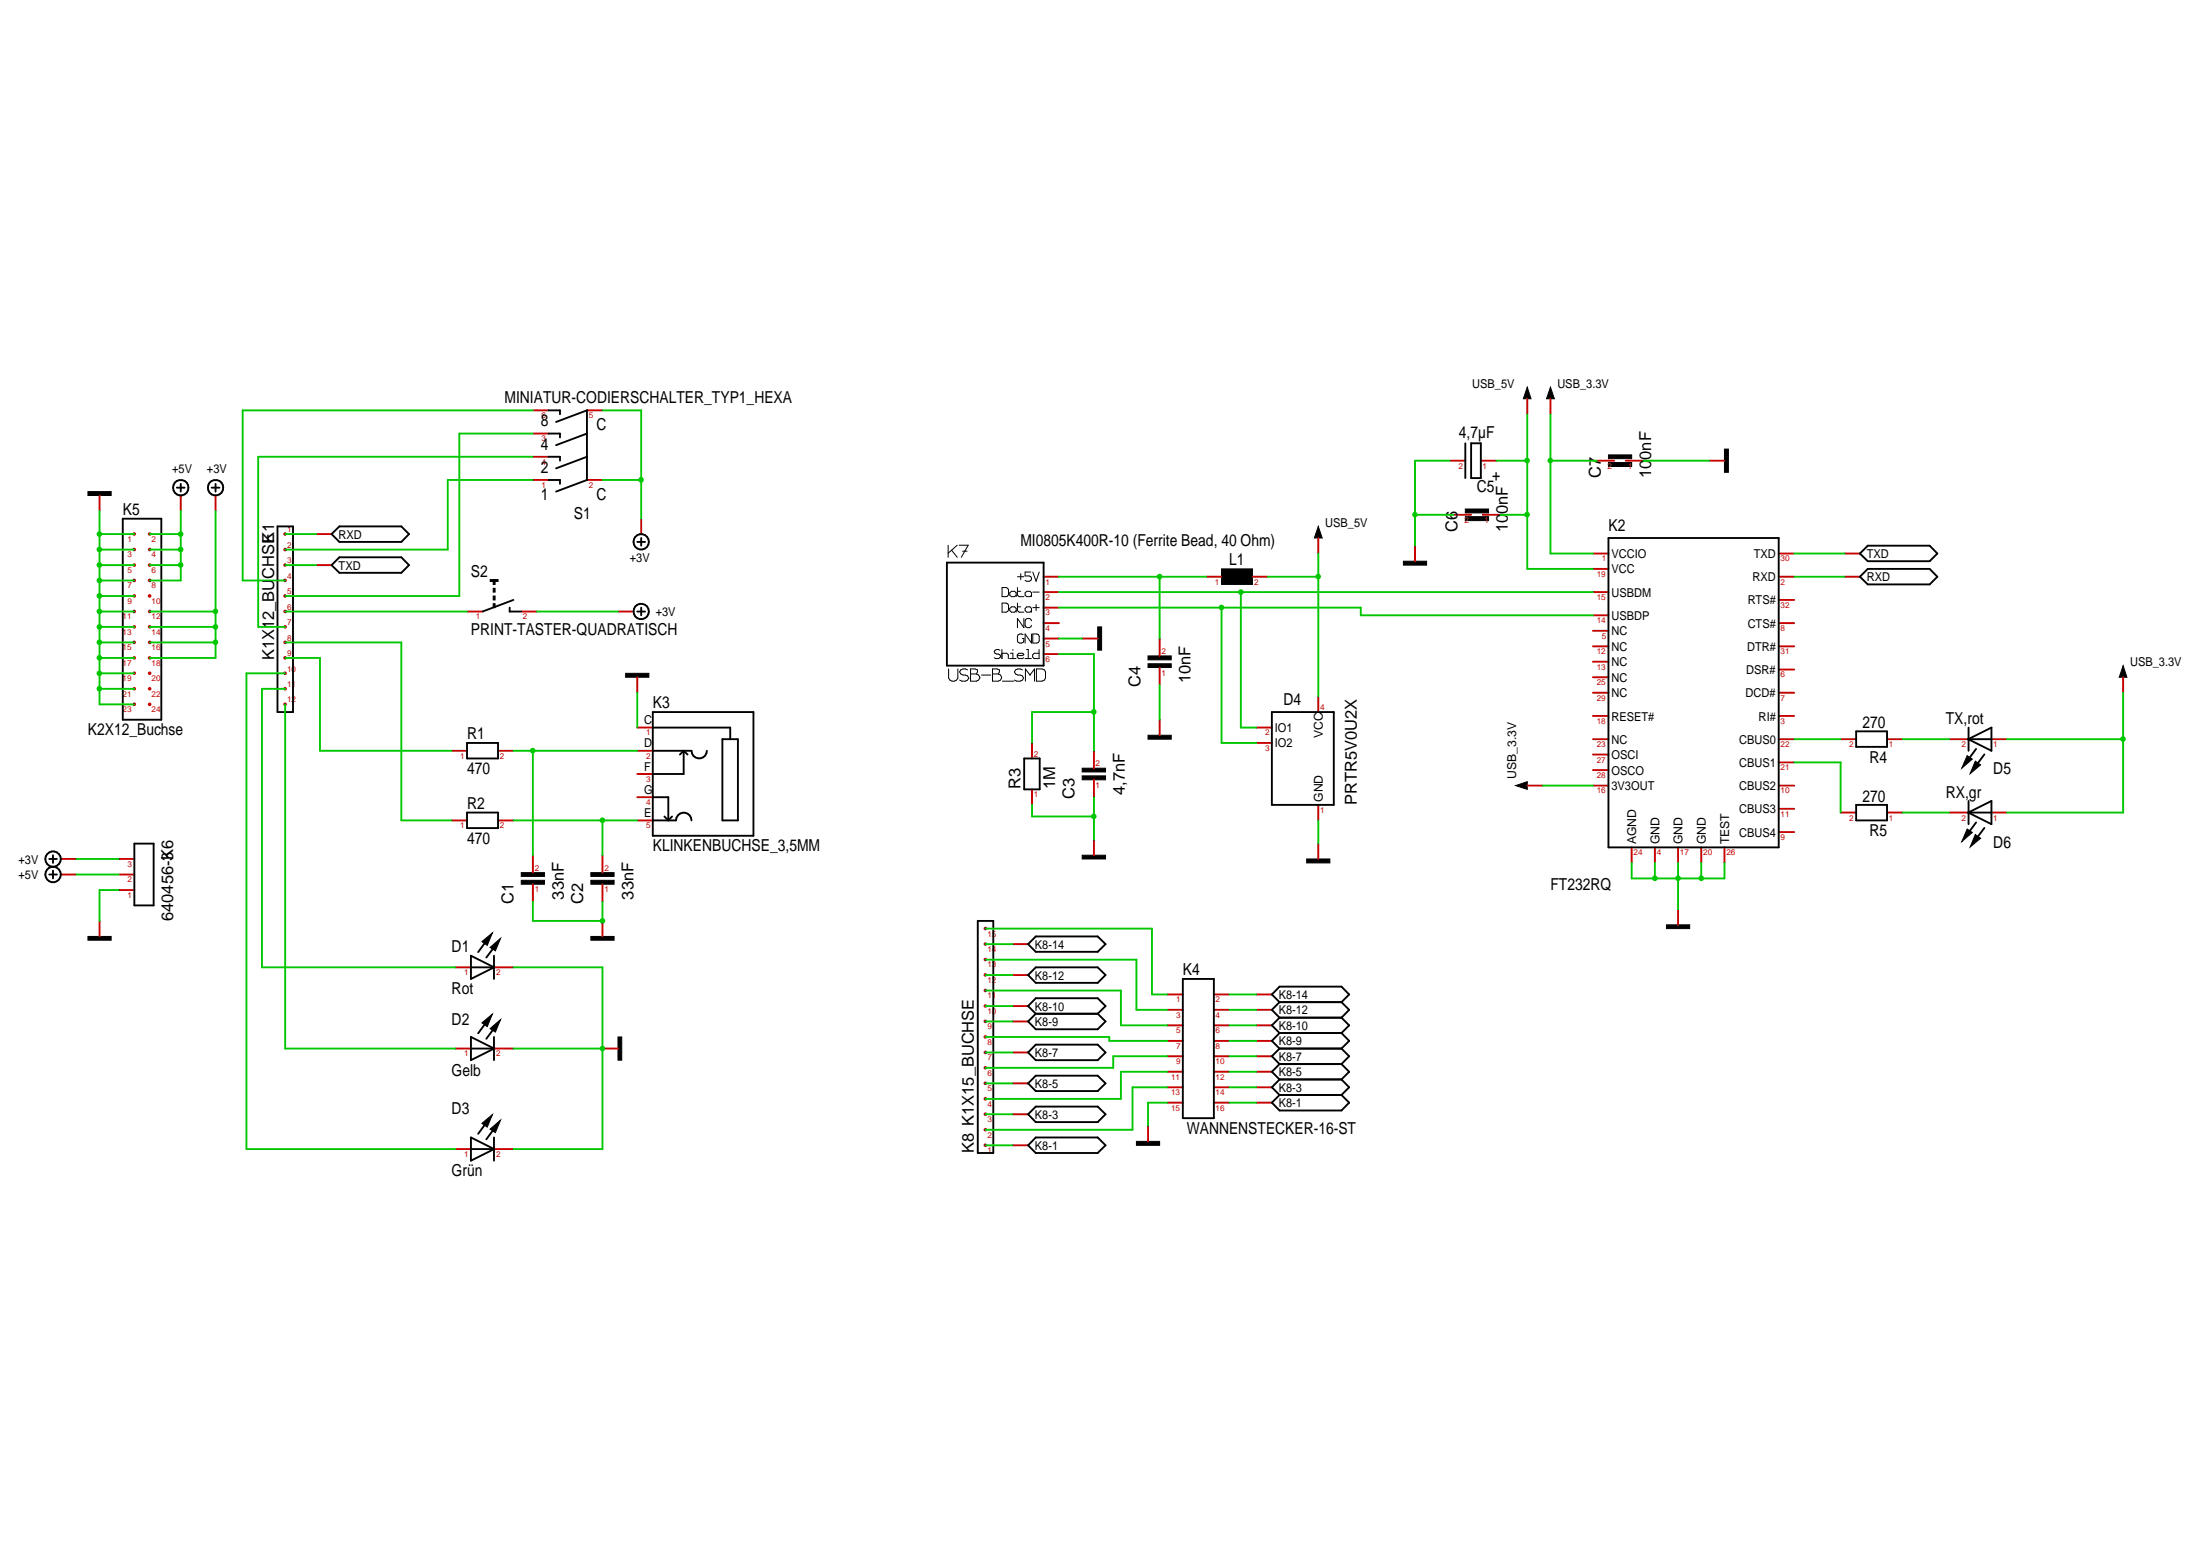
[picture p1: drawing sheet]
<svg xmlns="http://www.w3.org/2000/svg" width="297mm" height="210mm" viewBox="0 0 297 210" stroke-linecap="round" stroke-linejoin="round" font-family="sans-serif">
<g fill="none" stroke="#c70000" stroke-width=".25">
<path d="M8.2 118h2.1M8.2 116h2.1M13.4 124.3v2.1M136.7 127.4h2.1M136.7 131.6h2.1M136.7 135.8h2.1M136.7 137.9h2.1M169.6 134.2h2.1M169.6 136.3h2.1M169.6 138.4h2.1M136.7 142.1h2.1M136.7 146.2h2.1"/>
<path d="M136.7 150.4h2.1M136.7 154.6h2.1M155 152v2.1M169.6 140.5h2.1M169.6 142.6h2.1M169.6 144.7h2.1M169.6 146.8h2.1M169.6 148.8h2.1"/>
</g>
<g fill="none" stroke="#000" stroke-width=".25">
<path d="M6.6 118h1.1M6.6 116h1.1M7 117a1.05 1.05 0 0 0-.7 1.6 1.05 1.05 0 0 0 1.7 0 1.05 1.05 0 0 0-.7-1.6M7 117h.3M7 117a1.04 1.04 0 0 1-.7-1.6 1.04 1.04 0 0 1 1.7 0 1.04 1.04 0 0 1-.7 1.6M7.2 115.4v1.1M7.2 117.5v1.1M138.8 127.4l1-1h8.4l1.1 1-1.1 1.1h-8.4zM138.8 131.6l1-1h8.4l1.1 1-1.1 1.1h-8.4zM139.8 136.8l-1-1 1-1.1h8.4l1.1 1.1-1.1 1M139.8 136.8h8.4M139.8 136.8l-1 1.1 1 1h8.4l1.1-1-1.1-1.1"/>
<path d="M172.8 135.3l-1.1-1.1 1.1-1h8.3l1.1 1-1.1 1.1M172.8 135.3h8.3M172.8 135.3l-1.1 1 1.1 1.1M172.8 137.4h8.3M172.8 137.4l-1.1 1 1.1 1M172.8 139.4h8.3M172.8 139.4l-1.1 1.1 1.1 1M181.1 135.3l1.1 1-1.1 1.1M181.1 137.4l1.1 1-1.1 1M181.1 139.4l1.1 1.1-1.1 1M138.8 146.2l1-1h8.4l1.1 1-1.1 1.1h-8.4zM138.8 150.4l1-1h8.4l1.1 1-1.1 1.1h-8.4z"/>
<path d="M139.8 141h8.4l1.1 1.1-1.1 1h-8.4l-1-1zM139.8 153.5h8.4l1.1 1.1-1.1 1h-8.4l-1-1zM172.8 143.6l-1.1 1.1 1.1 1M172.8 147.8l-1.1 1 1.1 1.1h8.3l1.1-1.1-1.1-1M172.8 141.5h8.3M172.8 141.5l-1.1 1.1 1.1 1M172.8 143.6h8.3M172.8 145.7h8.3M172.8 145.7l-1.1 1.1 1.1 1M172.8 147.8h8.3M181.1 143.6l1.1 1.1-1.1 1M181.1 141.5l1.1 1.1-1.1 1"/>
<path d="M181.1 145.7l1.1 1.1-1.1 1"/>
</g>
<path d="M11.9 126.4h3.1v.5h-3.1zM153.4 154.1h3.2v.5h-3.2z" fill="#000" stroke="#000" stroke-width=".14"/>
<g fill="#c70000">
<circle cx="133" cy="125.3" r=".24"/>
<circle cx="133" cy="127.4" r=".24"/>
<circle cx="133" cy="129.5" r=".24"/>
<circle cx="133" cy="131.6" r=".24"/>
<circle cx="133" cy="133.7" r=".24"/>
<circle cx="133" cy="135.8" r=".24"/>
<circle cx="133" cy="137.9" r=".24"/>
<circle cx="133" cy="140" r=".24"/>
<circle cx="133" cy="142.1" r=".24"/>
<circle cx="133" cy="144.1" r=".24"/>
<circle cx="133" cy="146.2" r=".24"/>
<circle cx="133" cy="148.3" r=".24"/>
<circle cx="133" cy="150.4" r=".24"/>
<circle cx="133" cy="152.5" r=".24"/>
<circle cx="133" cy="154.6" r=".24"/>
</g>
<g fill="none" stroke="#000" stroke-width=".25">
<path d="M197.8 59.8v4.7M198.6 59.8h1.3v4.7h-1.3zM23.9 65.8h1M24.4 65.3v1.1M44.8 72.1l1-1h8.4l1 1-1 1.1h-8.4zM45.8 75.2h8.4l1 1.1-1 1h-8.4l-1-1zM127.8 75.9h13.1v14h-13.1zM217.2 72.6h23v41.8h-23zM251.1 74.7l1.1-1h8.3l1.1 1-1.1 1.1h-8.3zM251.1 77.9l1.1-1.1h8.3l1.1 1.1-1.1 1h-8.3zM171.7 96.1h8.4v12.5h-8.4zM250.6 98.7h4.2v2.1h-4.2z"/>
<path d="M265.7 99.8l3.2-1.6v3.1zM265.7 99.8h3.2M265.8 98.2v3.1M18.1 113.9h2.6v8.3h-2.6zM63.1 109.7h4.1v2.1h-4.1zM63.1 100.3h4.1v2.1h-4.1zM138.3 102.4h2.1v4.2h-2.1zM250.6 108.6h4.2v2.1h-4.2zM265.7 109.7l3.2-1.6v3.2zM265.7 109.7h3.2M265.8 108.1v3.2M266.8 111l-1.3 1.7"/>
<path d="M266.8 101.1l-1.3 1.7M267.9 111.8l-1.3 1.7M267.9 101.8l-1.3 1.8M63.6 129l3.1 1.6-3.1 1.5zM63.6 130.6h3.1M65.8 126.8l-1.2 1.7M66.7 129v3.1M67 127.5l-1.3 1.8M132 124.3h2.1v31.3h-2.1zM159.7 132.1h4.2v18.8h-4.2zM63.6 153.5l3.1 1.6-3.1 1.6zM63.6 155.1h3.1"/>
<path d="M65.8 151.3l-1.2 1.8M66.7 153.5v3.2M67 152.1l-1.3 1.7"/>
<circle cx="24.4" cy="65.8" r="1.05"/>
</g>
<g fill="none" stroke="#c70000" stroke-width=".25">
<path d="M206.2 53.8v2.1M209.3 53.8v2.1M24.4 66.9v2.1M42.7 72.1h2.1M42.7 76.3h2.1M140.9 77.9h2.1M140.9 79.9h2.1M162.8 77.9h2.1M169.1 77.9h2.1M178 72.6v2.1M191.1 73.7v2.1M195.7 62.2h2.1"/>
<path d="M196.3 69.5h2.3M199.9 62.2h2.1M200.2 69.5h2.3M215.1 74.7h2.1M215.1 79.9h2.1M215.1 76.8h2.1M215.6 62.2h2.4M219.5 62.2h2.4M230.8 62.2h2M240.2 77.9h2.1M240.2 74.7h2.1M249 77.9h2.1"/>
<path d="M249 74.7h2.1M86 91.4v2.1M140.9 84.1h2.1M140.9 86.2h2.1M140.9 88.3h2.1M140.9 82h2.1M146.1 86.2h2.1M156.6 86.2v2.3M156.6 90.1v2.4M156.6 97.2v2.1M169.6 98.2h2.1M178 94v2.1"/>
<path d="M215.1 99.8h2.1M215.1 83.1h2.1M215.1 96.6h2.1M215.1 93.5h2.1M215.1 87.2h2.1M215.1 91.4h2.1M215.1 89.3h2.1M215.1 85.2h2.1M240.2 99.8h2.1M240.2 96.6h2.1M240.2 84.1h2.1M240.2 93.5h2.1"/>
<path d="M240.2 90.4h2.1M240.2 81h2.1M240.2 87.2h2.1M248.5 99.8h2.1M254.8 99.8h2.1M263.1 99.8h2.6M268.9 99.8h2.1M286.7 91.4v2.1M16 116h2.1M16 118h2.1M61 110.7h2.1M61 101.3h2.1"/>
<path d="M67.2 110.7h2.1M67.2 101.3h2.1M71.9 115.4v2.4M71.9 119.4v2.3M81.3 115.4v2.4M81.3 119.4v2.3M139.3 100.3v2.1M139.3 106.6v2M147.7 101.3v2.4M147.7 105.3v2.3M147.7 113.3v2.1M169.6 100.3h2.1"/>
<path d="M178 108.6v2.1M178 113.9v2.1M206.2 106h2.1M215.1 106h2.1M215.1 101.9h2.1M215.1 103.9h2.1M220.3 114.4v2.1M223.4 114.4v2.1M226.6 114.4v2.1M229.7 114.4v2.1M232.8 114.4v2.1M240.2 106h2.1"/>
<path d="M240.2 102.9h2.1M240.2 109.2h2.1M240.2 112.3h2.1M248.5 109.7h2.1M254.8 109.7h2.1M263.1 109.7h2.6M268.9 109.7h2.1M16 120.1h2.1M61.5 130.6h2.1M66.7 130.6h2.6M81.3 124.3v2.1M157.6 134.2h2.1"/>
<path d="M157.6 136.3h2.1M157.6 138.4h2.1M163.9 134.2h2.1M163.9 136.3h2.1M163.9 138.4h2.1M226.6 122.7v2.1M61.5 155.1h2.1M66.7 155.1h2.6M157.6 140.5h2.1M157.6 142.6h2.1M157.6 144.7h2.1M157.6 146.8h2.1"/>
<path d="M157.6 148.8h2.1M163.9 140.5h2.1M163.9 142.6h2.1M163.9 144.7h2.1M163.9 146.8h2.1M163.9 148.8h2.1"/>
</g>
<g fill="#000" stroke="#000" stroke-width=".14">
<path d="M206.2 52.3l.5 1.5h-1zM209.3 52.3l.6 1.5h-1.1zM164.9 76.8h4.2v2.1h-4.2zM178 71.1l.5 1.5h-1zM189.5 75.8h3.1v.5h-3.1zM197.8 68.7h3.2v.5h-3.2zM197.8 69.7h3.2v.6h-3.2zM217.2 61.4h3.1v.5h-3.1zM217.2 62.4h3.1v.6h-3.1zM232.8 60.6h.6v3.2h-.6zM84.5 90.9h3.1v.5h-3.1zM148.2 84.6h.5v3.2h-.5z"/>
<path d="M155 99.3h3.1v.5h-3.1zM155 88.5h3.1v.6h-3.1zM155 89.6h3.1v.5h-3.1zM286.7 89.9l.5 1.5h-1.1zM70.4 117.8h3.1v.5h-3.1zM70.4 118.8h3.1v.6h-3.1zM79.8 117.8h3.1v.5h-3.1zM79.8 118.8h3.1v.6h-3.1zM146.1 115.4h3.2v.6h-3.2zM146.1 103.7h3.2v.5h-3.2zM146.1 104.7h3.2v.6h-3.2zM176.4 116h3.2v.5h-3.2z"/>
<path d="M204.6 106l1.6-.5v1.1zM265.6 111.9l.7 .5-1.4 1.2zM265.6 102l.7 .5-1.4 1.2zM266.7 112.6l.7 .6-1.4 1.1zM266.7 102.7l.7 .6-1.4 1.1zM65.1 127.1l1.4-1.2-.7 1.7zM66.2 127.9l1.4-1.2-.7 1.7zM79.8 126.4h3.1v.5h-3.1zM225 124.8h3.1v.5h-3.1zM65.1 151.6l1.4-1.1-.7 1.6zM66.2 152.4l1.4-1.2-.7 1.7z"/>
</g>
<g fill="none" stroke="#000" stroke-width=".14">
<path d="M128 73.6v1.6M128.5 74.3l.7 .9M129.2 73.6l-1.2 1.1M129.5 73.6h1.2l-.9 1.6M130 74.4h.6M135.3 79.3h.5l.3 .1 .1 .2v.6l-.1 .3h-.8zM137.4 79.3v1l.2 .2h.6M137.4 77.9h.8M137.4 79.8h.4M137.8 77.4v.9M139.2 77.2h-.8v.5h.6l.2 .2 .1 .1-.1 .4-.2 .1-.6-.1M139.4 77.2l.5 1.3 .4-1.3"/>
<path d="M139.4 79.9h.9M128.1 90.3v1.2a.66 .66 0 0 0 .6 .5 .66 .66 0 0 0 .6-.5v-1.2M130.6 90.4a.7 .7 0 0 0-1 .3l.1 .3 .9 .2 .2 .3a.8 .8 0 0 1-1.2 .3M131 90.3h.7l.3 .1v.3l-.2 .3 .3 .1 .2 .3-.2 .4-.3 .1h-.8zM131 91h.8M132.5 91.1h1.3M134 90.3h.6l.3 .1v.3l-.1 .3 .3 .1 .1 .3-.1 .4-.3 .1h-.8zM134 91h.8M135 87.8a.48 .48 0 0 0-.8 .2l.1 .2 .7 .2 .1 .2-.1 .2-.2 .1-.6-.1M135.3 87.7v1.2M135.3 88.2h.6l.2 .2v.5M135.3 81.4h.5l.3 .1 .1 .2v.6l-.1 .2-.3 .1h-.5z"/>
<path d="M135.3 91.9h1.6M136.3 88.9h.9M136.4 88.2h.4v.7M136.8 87.7v.1M137.2 82.4l-.2 .2h-.4l-.3-.2v-.3l.3-.2h.4l.2 .2v.5M137.2 80.3l-.2 .2h-.4l-.3-.2v-.3l.3-.2h.4l.2 .2v.5M137.4 88.5h.6l.2-.1v-.1l-.2-.1h-.4l-.2 .2v.3l.2 .2h.4l.2-.1M137.4 81.4v1l.2 .2h.6M137.4 81.9h.4M138 90.4a.7 .7 0 0 0-1 .3l.1 .3 .9 .2 .2 .3-.2 .3-.2 .1h-.5l-.3-.1M138.1 85.7a.47 .47 0 0 0-.7 .2v.6a.46 .46 0 0 0 .4 .3 .46 .46 0 0 0 .4-.3v-.3h-.2M138.2 83.5v1.2l-.8-1.2v1.2"/>
<path d="M138.4 88.9h.9M138.6 87.7h.2v1.2M139.1 91.1l-.6-.8v1.6M139.1 91v.1M139.1 91.1l.6-.8v1.6M139.3 83.8a.45 .45 0 0 0-.5-.3 .45 .45 0 0 0-.4 .3v.6a.45 .45 0 0 0 .4 .3 .45 .45 0 0 0 .5-.3M139.3 80.3l-.2 .2h-.5l-.2-.2v-.3l.2-.2h.5l.2 .2v.5M139.3 82.4l-.2 .2h-.5l-.2-.2v-.3l.2-.2h.5l.2 .2v.5M139.3 85.6v1.2l-.9-1.2v1.2M139.4 85.6h.6l.2 .1 .1 .2v.6l-.1 .2-.8 .1zM139.4 82h.9M139.9 81.6v.8"/>
<path d="M139.9 90.3h.8l.3 .1 .2 .3v.8l-.2 .3-.3 .1h-.8zM140.3 87.7v1.2h-.7l-.2-.2v-.3l.2-.2h.7"/>
</g>
<g fill="#c70000">
<circle cx="38.5" cy="95.1" r=".24"/>
<circle cx="38.5" cy="93" r=".24"/>
<circle cx="38.5" cy="90.9" r=".24"/>
<circle cx="38.5" cy="88.8" r=".24"/>
<circle cx="38.5" cy="86.7" r=".24"/>
<circle cx="38.5" cy="84.6" r=".24"/>
<circle cx="38.5" cy="82.5" r=".24"/>
<circle cx="38.5" cy="80.4" r=".24"/>
<circle cx="38.5" cy="78.3" r=".24"/>
<circle cx="38.5" cy="76.3" r=".24"/>
<circle cx="38.5" cy="74.2" r=".24"/>
<circle cx="38.5" cy="72.1" r=".24"/>
</g>
<path d="M37.5 71.1h2.1v25h-2.1z" fill="none" stroke="#000" stroke-width=".25"/>
<g fill="#c70000">
<circle cx="20.2" cy="95.1" r=".24"/>
<circle cx="18.1" cy="95.1" r=".24"/>
<circle cx="20.2" cy="93" r=".24"/>
<circle cx="18.1" cy="93" r=".24"/>
<circle cx="20.2" cy="90.9" r=".24"/>
<circle cx="18.1" cy="90.9" r=".24"/>
<circle cx="20.2" cy="88.8" r=".24"/>
<circle cx="18.1" cy="88.8" r=".24"/>
<circle cx="20.2" cy="86.7" r=".24"/>
<circle cx="18.1" cy="86.7" r=".24"/>
<circle cx="20.2" cy="84.6" r=".24"/>
<circle cx="18.1" cy="84.6" r=".24"/>
<circle cx="20.2" cy="82.5" r=".24"/>
<circle cx="18.1" cy="82.5" r=".24"/>
<circle cx="18.1" cy="72.1" r=".24"/>
<circle cx="20.2" cy="80.4" r=".24"/>
<circle cx="18.1" cy="80.4" r=".24"/>
<circle cx="20.2" cy="78.3" r=".24"/>
<circle cx="18.1" cy="78.3" r=".24"/>
<circle cx="20.2" cy="76.3" r=".24"/>
<circle cx="18.1" cy="76.3" r=".24"/>
<circle cx="20.2" cy="74.2" r=".24"/>
<circle cx="18.1" cy="74.2" r=".24"/>
<circle cx="20.2" cy="72.1" r=".24"/>
</g>
<g fill="none" stroke="#000" stroke-width=".25">
<path d="M74 55.4h1.6v.5M74 58.5h1.6v.6M75.1 57l4.1-1.6v9.4l-4.1 1.6M79.2 58.5l-4.1 1.6M16.6 70h5.2v27.2h-5.2zM28.6 65.8h1M29.1 65.3v1.1M74 64.8h1.6v.5M74 61.7h1.6v.5M79.2 61.7l-4.1 1.5M86 73.2h1.1M86.6 72.6v1.1"/>
<path d="M68.8 82v.6h1.6M69.3 81l-4.1 1.6M86 82.6h1.1M86.6 82v1.1M88.1 96.1h13.6v16.7h-13.6zM88.1 98.2h10.5v1.6M97.5 99.8h2.1v10.9h-2.1zM88.1 107.6h2.1v3.1M88.1 110.7h3.2a1.05 1.05 0 0 1 1-1 1.05 1.05 0 0 1 1.1 1M88.1 101.3h5.3a1.04 1.04 0 0 0 1 1.1 1.04 1.04 0 0 0 1-1.1M89.7 110.2l.5 .5M90.7 110.2l-.5 .5"/>
<path d="M92.3 101.3l-.5 .6M92.3 101.3l.5 .6M92.3 101.3v3.2h-4.2M63.6 140l3.1 1.5-3.1 1.6zM65.8 137.8l-1.2 1.7M66.7 140v3.1M67 138.5l-1.3 1.7M63.6 141.5h3.1"/>
<circle cx="29.1" cy="65.8" r="1.05"/>
<circle cx="86.6" cy="73.1" r="1.04"/>
<circle cx="86.6" cy="82.5" r="1.04"/>
</g>
<g fill="none" stroke="#c70000" stroke-width=".25">
<path d="M71.9 55.4h2.1M71.9 58.5h2.1M79.2 55.4h2.1M13.4 66.9v2.1M29.1 66.9v2.1M71.9 64.8h2.1M71.9 61.7h2.1M79.2 64.8h2.1M86.6 70v2.1M63.1 82.6h2.1M70.4 82.6h2.1M83.4 82.6h2.1"/>
<path d="M86 98.2h2.1M86 110.7h2.1M86 107.6h2.1M86 104.5h2.1M86 101.3h2.1M61.5 141.5h2.1M66.7 141.5h2.6M81.3 141.5h2.1"/>
</g>
<path d="M11.9 66.4h3.1v.5h-3.1zM66.2 78.2h1v.3h-1zM66.6 78.4h.2v.5h-.2zM66.6 79.4h.2v.5h-.2zM66.6 80.5h.2v.5h-.2zM66.6 81.5h.2v.5h-.2zM65.1 138.1l1.4-1.2-.7 1.7zM66.2 138.9l1.4-1.3-.7 1.7zM83.4 140h.5v3.1h-.5z" fill="#000" stroke="#000" stroke-width=".14"/>
<g fill="none" stroke="#00c700" stroke-width=".25">
<path d="M10.3 118h5.7M133.1 129.5h20.3v6.8h4.2M133.1 127.4h3.6M133.1 125.3h22.4v8.9h2.1M133.1 131.6h3.6M133.1 133.7h18.2v4.7h6.3M133.1 135.8h3.6M133.1 140h16.7v.5h7.8M133.1 137.9h3.6M166 136.3h3.6M166 134.2h3.6M166 138.4h3.6"/>
<path d="M133.1 142.1h3.6M133.1 146.2h3.6M133.1 150.4h3.6M133.1 154.6h3.6M157.6 144.7h-6.3v3.6h-18.2M157.6 142.6h-7.3v1.5h-17.2M157.6 146.8h-4.7v5.7h-19.8M166 140.5h3.6M166 142.6h3.6M166 144.7h3.6M166 146.8h3.6M166 148.8h3.6"/>
</g>
<circle cx="24.4" cy="76.3" r=".38" fill="#00c700"/>
<path d="M24.4 76.3v2.1h-4.2" fill="none" stroke="#00c700" stroke-width=".25"/>
<circle cx="24.4" cy="74.2" r=".38" fill="#00c700"/>
<path d="M24.4 74.2v2.1h-4.2" fill="none" stroke="#00c700" stroke-width=".25"/>
<circle cx="24.4" cy="72.1" r=".38" fill="#00c700"/>
<path d="M20.2 72.1h4.2M24.4 69v5.2h-4.2M162.8 77.9h-6.2v8.3" fill="none" stroke="#00c700" stroke-width=".25"/>
<circle cx="156.6" cy="77.8" r=".38" fill="#00c700"/>
<path d="M143 77.9h13.6M139.3 96.1v4.2M242.3 99.8h6.2M256.9 99.8h6.2M242.3 102.9h6.2v6.8M256.9 109.7h6.2" fill="none" stroke="#00c700" stroke-width=".25"/>
<circle cx="147.7" cy="96.1" r=".38" fill="#00c700"/>
<path d="M167.5 79.9v18.3h2.1M139.3 96.1h8.4M143 88.3h4.7v13" fill="none" stroke="#00c700" stroke-width=".25"/>
<circle cx="167.5" cy="79.9" r=".38" fill="#00c700"/>
<path d="M143 79.9h72.1M164.9 82v18.3h4.7M183.7 82v1.1h31.4" fill="none" stroke="#00c700" stroke-width=".25"/>
<circle cx="164.9" cy="82" r=".38" fill="#00c700"/>
<path d="M143 82h40.7" fill="none" stroke="#00c700" stroke-width=".25"/>
<circle cx="209.3" cy="62.2" r=".38" fill="#00c700"/>
<path d="M209.3 55.9v18.8h5.8M209.3 62.2h6.3M208.3 106h6.8M271 109.7h15.7" fill="none" stroke="#00c700" stroke-width=".25"/>
<circle cx="286.6" cy="99.8" r=".38" fill="#00c700"/>
<path d="M271 99.8h15.7M286.7 93.5v16.2" fill="none" stroke="#00c700" stroke-width=".25"/>
<circle cx="206.2" cy="62.2" r=".38" fill="#00c700"/>
<path d="M202 62.2h4.2v7.3h-3.7" fill="none" stroke="#00c700" stroke-width=".25"/>
<circle cx="206.2" cy="69.5" r=".38" fill="#00c700"/>
<path d="M206.2 55.9v6.3" fill="none" stroke="#00c700" stroke-width=".25"/>
<circle cx="178" cy="77.8" r=".38" fill="#00c700"/>
<g fill="none" stroke="#00c700" stroke-width=".25">
<path d="M71.9 58.5h-9.9v22h-23.5M71.9 55.4h-39.1v23h5.7M38.5 72.1h4.2M38.5 76.3h4.2M71.9 61.7h-37v22.9h3.6M71.9 64.8h-11.4v9.4h-22M171.2 77.9h6.8M178 74.7v19.3M206.2 69.5v7.3h8.9M242.3 77.9h6.7M242.3 74.7h6.7M38.5 95.1v46.4h23"/>
<path d="M38.5 90.9h-5.2v64.2h28.2M38.5 93h-3.1v37.6h26.1M38.5 88.8h4.7v12.5h17.8M38.5 86.7h15.7v24h6.8M38.5 82.6h24.6"/>
</g>
<circle cx="71.9" cy="101.3" r=".38" fill="#00c700"/>
<path d="M69.3 101.3h16.7M71.9 101.3v14.1" fill="none" stroke="#00c700" stroke-width=".25"/>
<circle cx="81.3" cy="110.7" r=".38" fill="#00c700"/>
<path d="M191.1 62.2h4.6M69.3 110.7h16.7M81.3 110.7v4.7M16 120.1h-2.6v4.2M157.6 148.8h-2.6v3.2" fill="none" stroke="#00c700" stroke-width=".25"/>
<circle cx="191" cy="69.5" r=".38" fill="#00c700"/>
<path d="M191.1 62.2v11.5M191.1 69.5h5.2M221.9 62.2h8.9M156.6 92.5v4.7M232.8 116.5v2.1" fill="none" stroke="#00c700" stroke-width=".25"/>
<circle cx="229.7" cy="118.6" r=".38" fill="#00c700"/>
<path d="M226.6 118.6h6.2M229.7 116.5v2.1" fill="none" stroke="#00c700" stroke-width=".25"/>
<circle cx="226.6" cy="118.6" r=".38" fill="#00c700"/>
<path d="M220.3 116.5v2.1h6.3v-2.1M223.4 116.5v2.1" fill="none" stroke="#00c700" stroke-width=".25"/>
<circle cx="223.4" cy="118.6" r=".38" fill="#00c700"/>
<path d="M226.6 118.6v4.1" fill="none" stroke="#00c700" stroke-width=".25"/>
<circle cx="147.7" cy="110.2" r=".38" fill="#00c700"/>
<path d="M13.4 95.1h4.7M86 93.5v4.7M143 86.2h3.1M139.3 108.6v1.6h8.4M147.7 107.6v5.7M178 110.7v3.2" fill="none" stroke="#00c700" stroke-width=".25"/>
<circle cx="13.4" cy="93" r=".38" fill="#00c700"/>
<path d="M18.1 93h-4.7v2.1" fill="none" stroke="#00c700" stroke-width=".25"/>
<circle cx="13.4" cy="90.9" r=".38" fill="#00c700"/>
<path d="M18.1 90.9h-4.7v2.1" fill="none" stroke="#00c700" stroke-width=".25"/>
<circle cx="13.4" cy="88.8" r=".38" fill="#00c700"/>
<path d="M18.1 88.8h-4.7v2.1" fill="none" stroke="#00c700" stroke-width=".25"/>
<circle cx="13.4" cy="86.7" r=".38" fill="#00c700"/>
<path d="M18.1 86.7h-4.7v2.1" fill="none" stroke="#00c700" stroke-width=".25"/>
<circle cx="13.4" cy="84.6" r=".38" fill="#00c700"/>
<path d="M18.1 84.6h-4.7v2.1" fill="none" stroke="#00c700" stroke-width=".25"/>
<circle cx="13.4" cy="82.5" r=".38" fill="#00c700"/>
<path d="M18.1 82.6h-4.7v2" fill="none" stroke="#00c700" stroke-width=".25"/>
<circle cx="13.4" cy="80.4" r=".38" fill="#00c700"/>
<path d="M18.1 80.5h-4.7v2.1" fill="none" stroke="#00c700" stroke-width=".25"/>
<circle cx="13.4" cy="78.4" r=".38" fill="#00c700"/>
<path d="M18.1 78.4h-4.7v2.1" fill="none" stroke="#00c700" stroke-width=".25"/>
<circle cx="13.4" cy="76.3" r=".38" fill="#00c700"/>
<path d="M13.4 76.3v2.1" fill="none" stroke="#00c700" stroke-width=".25"/>
<circle cx="13.4" cy="74.2" r=".38" fill="#00c700"/>
<path d="M13.4 74.2v2.1h4.7" fill="none" stroke="#00c700" stroke-width=".25"/>
<circle cx="13.4" cy="72.1" r=".38" fill="#00c700"/>
<path d="M13.4 69v5.2h4.7M13.4 72.1h4.7M81.3 141.5v13.6h-12" fill="none" stroke="#00c700" stroke-width=".25"/>
<circle cx="81.3" cy="141.5" r=".38" fill="#00c700"/>
<path d="M69.3 130.6h12v10.9h-12" fill="none" stroke="#00c700" stroke-width=".25"/>
<circle cx="81.3" cy="124.3" r=".38" fill="#00c700"/>
<path d="M29.1 69v13.6M20.2 88.8h8.9M10.3 116h5.7M71.9 121.7v2.6h9.4v-2.6" fill="none" stroke="#00c700" stroke-width=".25"/>
<circle cx="29.1" cy="86.7" r=".38" fill="#00c700"/>
<path d="M20.2 86.7h8.9v2.1" fill="none" stroke="#00c700" stroke-width=".25"/>
<circle cx="29.1" cy="84.6" r=".38" fill="#00c700"/>
<path d="M20.2 84.6h8.9v2.1" fill="none" stroke="#00c700" stroke-width=".25"/>
<circle cx="29.1" cy="82.5" r=".38" fill="#00c700"/>
<path d="M20.2 82.6h8.9v2" fill="none" stroke="#00c700" stroke-width=".25"/>
<circle cx="86.6" cy="64.8" r=".38" fill="#00c700"/>
<path d="M81.3 55.4h5.3v14.6M81.3 64.8h5.3M72.5 82.6h10.9" fill="none" stroke="#00c700" stroke-width=".25"/>
<g font-size="2.2">
<text x="68.1" y="54.4">MINIATUR-CODIERSCHALTER_TYP1_HEXA</text>
<text x="73" y="57.6">8</text>
<text x="80.5" y="58.1">C</text>
<text x="197" y="59.1">4,7µF</text>
<text x="73" y="60.7">4</text>
<text x="73" y="63.8">2</text>
<text x="201.5" y="64.9">+</text>
<text x="216.1" y="64.5" transform="rotate(-90 216.1 64.5)">C7</text>
<text x="222.9" y="64.5" transform="rotate(-90 222.9 64.5)">100nF</text>
<text x="16.6" y="69.5">K5</text>
<text x="73" y="67.5">1</text>
<text x="77.5" y="70.1">S1</text>
<text x="80.5" y="67.5">C</text>
<text x="196.8" y="71.8" transform="rotate(-90 196.8 71.8)">C6</text>
<text x="199.4" y="66.4">C5</text>
<text x="203.6" y="71.8" transform="rotate(-90 203.6 71.8)">100nF</text>
<text x="217.2" y="71.7">K2</text>
<text x="37" y="73.3" transform="rotate(-90 37 73.3)">K1</text>
<text x="63.6" y="77.9">S2</text>
<text x="137.8" y="73.7">MI0805K400R-10 (Ferrite Bead, 40 Ohm)</text>
<text x="166" y="76.3">L1</text>
<text x="37" y="89.2" transform="rotate(-90 37 89.2)">K1X12_BUCHSE</text>
<text x="63.6" y="85.7">PRINT-TASTER-QUADRATISCH</text>
<text x="88.1" y="95.6">K3</text>
<text x="154" y="92.7" transform="rotate(-90 154 92.7)">C4</text>
<text x="160.8" y="92.2" transform="rotate(-90 160.8 92.2)">10nF</text>
<text x="173.3" y="95.2">D4</text>
<text x="11.9" y="99.3">K2X12_Buchse</text>
<text x="63.1" y="99.8">R1</text>
<text x="251.5" y="98.3">270</text>
<text x="262.7" y="97.8">TX,rot</text>
<text x="63.1" y="104.5">470</text>
<text x="137.8" y="106.6" transform="rotate(-90 137.8 106.6)">R3</text>
<text x="142.5" y="106.6" transform="rotate(-90 142.5 106.6)">1M</text>
<text x="145.1" y="107.9" transform="rotate(-90 145.1 107.9)">C3</text>
<text x="151.9" y="107.3" transform="rotate(-90 151.9 107.3)">4,7nF</text>
<text x="252.4" y="103">R4</text>
<text x="262.7" y="107.7">RX,gr</text>
<text x="269.1" y="104.5">D5</text>
<text x="63.1" y="113.9">470</text>
<text x="63.1" y="109.2">R2</text>
<text x="183.2" y="108.6" transform="rotate(-90 183.2 108.6)">PRTR5V0U2X</text>
<text x="251.5" y="108.2">270</text>
<text x="252.4" y="112.9">R5</text>
<text x="23.4" y="116.1" transform="rotate(-90 23.4 116.1)">K6</text>
<text x="88.1" y="114.9">KLINKENBUCHSE_3,5MM</text>
<text x="269.1" y="114.5">D6</text>
<text x="23.4" y="124.3" transform="rotate(-90 23.4 124.3)">640456-3</text>
<text x="69.3" y="122" transform="rotate(-90 69.3 122)">C1</text>
<text x="76.1" y="121.4" transform="rotate(-90 76.1 121.4)">33nF</text>
<text x="78.7" y="122" transform="rotate(-90 78.7 122)">C2</text>
<text x="85.5" y="121.4" transform="rotate(-90 85.5 121.4)">33nF</text>
<text x="209.3" y="120.1">FT232RQ</text>
<text x="61" y="128.5">D1</text>
<text x="159.7" y="131.6">K4</text>
<text x="61" y="134.2">Rot</text>
<text x="61" y="138.4">D2</text>
<text x="61" y="145.2">Gelb</text>
<text x="61" y="150.4">D3</text>
<text x="131.5" y="155.6" transform="rotate(-90 131.5 155.6)">K8 K1X15_BUCHSE</text>
<text x="160.2" y="153">WANNENSTECKER-16-ST</text>
<text x="61" y="158.8">Grün</text>
</g>
<g font-size="1.7">
<text x="198.8" y="52.3">USB_5V</text>
<text x="210.3" y="52.3">USB_3.3V</text>
<text x="23.2" y="63.8">+5V</text>
<text x="27.9" y="63.8">+3V</text>
<text x="178.9" y="71.1">USB_5V</text>
<text x="45.7" y="72.7">RXD</text>
<text x="45.7" y="76.9">TXD</text>
<text x="85" y="75.8">+3V</text>
<text x="217.6" y="77.4">VCC</text>
<text x="217.6" y="75.3">VCCIO</text>
<text x="236.8" y="75.3">TXD</text>
<text x="252.1" y="75.3">TXD</text>
<text x="88.5" y="83.2">+3V</text>
<text x="217.6" y="83.7">USBDP</text>
<text x="217.6" y="80.5">USBDM</text>
<text x="236" y="81.6">RTS#</text>
<text x="236.6" y="78.5">RXD</text>
<text x="252.1" y="78.5">RXD</text>
<text x="217.6" y="89.9">NC</text>
<text x="217.6" y="87.9">NC</text>
<text x="217.6" y="85.8">NC</text>
<text x="235.9" y="87.9">DTR#</text>
<text x="236" y="84.7">CTS#</text>
<text x="287.6" y="89.9">USB_3.3V</text>
<text x="217.6" y="94.1">NC</text>
<text x="217.6" y="92">NC</text>
<text x="235.7" y="94.1">DCD#</text>
<text x="235.8" y="91">DSR#</text>
<text x="87" y="100.9">D</text>
<text x="87" y="97.8">C</text>
<text x="172.1" y="100.9">IO2</text>
<text x="172.1" y="98.8">IO1</text>
<text x="178.6" y="99.7" transform="rotate(-90 178.6 99.7)">VCC</text>
<text x="217.6" y="97.3">RESET#</text>
<text x="217.6" y="100.4">NC</text>
<text x="234.8" y="100.4">CBUS0</text>
<text x="237.4" y="97.3">RI#</text>
<text x="87" y="107.2">G</text>
<text x="87" y="104">F</text>
<text x="204.7" y="105.1" transform="rotate(-90 204.7 105.1)">USB_3.3V</text>
<text x="217.6" y="106.7">3V3OUT</text>
<text x="217.6" y="102.5">OSCI</text>
<text x="217.6" y="104.6">OSCO</text>
<text x="234.8" y="103.5">CBUS1</text>
<text x="234.8" y="106.7">CBUS2</text>
<text x="87" y="110.3">E</text>
<text x="178.6" y="108.2" transform="rotate(-90 178.6 108.2)">GND</text>
<text x="220.9" y="114" transform="rotate(-90 220.9 114)">AGND</text>
<text x="224" y="114" transform="rotate(-90 224 114)">GND</text>
<text x="227.2" y="114" transform="rotate(-90 227.2 114)">GND</text>
<text x="230.3" y="114" transform="rotate(-90 230.3 114)">GND</text>
<text x="233.5" y="114" transform="rotate(-90 233.5 114)">TEST</text>
<text x="234.8" y="109.8">CBUS3</text>
<text x="234.8" y="112.9">CBUS4</text>
<text x="2.5" y="118.7">+5V</text>
<text x="2.5" y="116.6">+3V</text>
<text x="139.7" y="128.1">K8-14</text>
<text x="139.7" y="132.2">K8-12</text>
<text x="139.7" y="136.4">K8-10</text>
<text x="172.7" y="134.9">K8-14</text>
<text x="172.7" y="136.9">K8-12</text>
<text x="139.7" y="138.5">K8-9</text>
<text x="139.7" y="142.7">K8-7</text>
<text x="172.7" y="139">K8-10</text>
<text x="172.7" y="141.1">K8-9</text>
<text x="172.7" y="143.2">K8-7</text>
<text x="139.7" y="146.9">K8-5</text>
<text x="172.7" y="145.3">K8-5</text>
<text x="172.7" y="147.4">K8-3</text>
<text x="172.7" y="149.5">K8-1</text>
<text x="139.7" y="151">K8-3</text>
<text x="139.7" y="155.2">K8-1</text>
</g>
<g font-size="1.1" fill="#c70000">
<text x="73.1" y="56.5">6</text>
<text x="73.1" y="59.6">3</text>
<text x="79.5" y="56.5">5</text>
<text x="73.1" y="65.8">1</text>
<text x="73.1" y="62.7">4</text>
<text x="79.5" y="65.8">2</text>
<text x="196.9" y="63.2">2</text>
<text x="200.2" y="63.2">1</text>
<text x="217" y="63.2">2</text>
<text x="219.8" y="63.2">1</text>
<text x="38.8" y="71.9">1</text>
<text x="197.7" y="70.5">2</text>
<text x="200.4" y="70.5">1</text>
<text x="17.2" y="73.2">1</text>
<text x="17.2" y="77.3">5</text>
<text x="17.2" y="75.2">3</text>
<text x="20.5" y="77.3">6</text>
<text x="20.5" y="75.2">4</text>
<text x="20.5" y="73.2">2</text>
<text x="38.8" y="76">3</text>
<text x="38.8" y="73.9">2</text>
<text x="215.6" y="77.9">19</text>
<text x="216.3" y="75.8">1</text>
<text x="240.4" y="75.8">30</text>
<text x="16.6" y="83.6">11</text>
<text x="17.2" y="81.5">9</text>
<text x="17.2" y="79.4">7</text>
<text x="20.5" y="83.6">12</text>
<text x="20.5" y="81.5">10</text>
<text x="20.5" y="79.4">8</text>
<text x="38.8" y="82.3">6</text>
<text x="38.8" y="80.2">5</text>
<text x="38.8" y="78.1">4</text>
<text x="64.2" y="83.6">1</text>
<text x="70.6" y="83.6">2</text>
<text x="141.1" y="78.9">1</text>
<text x="141.1" y="83.1">3</text>
<text x="141.1" y="81">2</text>
<text x="164" y="78.9">1</text>
<text x="169.4" y="78.9">2</text>
<text x="215.6" y="81">15</text>
<text x="240.4" y="78.9">2</text>
<text x="240.4" y="82">32</text>
<text x="16.6" y="89.9">17</text>
<text x="16.6" y="87.8">15</text>
<text x="16.6" y="85.7">13</text>
<text x="20.5" y="89.9">18</text>
<text x="20.5" y="87.8">16</text>
<text x="20.5" y="85.7">14</text>
<text x="38.8" y="88.6">9</text>
<text x="38.8" y="86.5">8</text>
<text x="38.8" y="84.4">7</text>
<text x="141.1" y="89.3">6</text>
<text x="141.1" y="85.2">4</text>
<text x="141.1" y="87.3">5</text>
<text x="156.8" y="88.3">2</text>
<text x="215.6" y="84.1">14</text>
<text x="215.6" y="88.3">12</text>
<text x="216.3" y="86.2">5</text>
<text x="240.4" y="85.2">8</text>
<text x="240.4" y="88.3">31</text>
<text x="16.6" y="94">21</text>
<text x="16.6" y="92">19</text>
<text x="20.5" y="94">22</text>
<text x="20.5" y="92">20</text>
<text x="38.8" y="94.8">12</text>
<text x="38.8" y="92.7">11</text>
<text x="38.8" y="90.7">10</text>
<text x="156.8" y="91.2">1</text>
<text x="178.2" y="95.9">4</text>
<text x="215.6" y="94.6">29</text>
<text x="215.6" y="92.5">25</text>
<text x="215.6" y="90.4">13</text>
<text x="240.4" y="94.6">7</text>
<text x="240.4" y="91.4">6</text>
<text x="16.6" y="96.1">23</text>
<text x="20.5" y="96.1">24</text>
<text x="87.2" y="99.3">1</text>
<text x="170.8" y="101.4">3</text>
<text x="170.8" y="99.3">2</text>
<text x="215.6" y="97.7">18</text>
<text x="215.6" y="100.8">23</text>
<text x="240.4" y="100.8">22</text>
<text x="240.4" y="97.7">3</text>
<text x="249.7" y="100.8">2</text>
<text x="255" y="100.8">1</text>
<text x="264.8" y="100.8">2</text>
<text x="269.1" y="100.8">1</text>
<text x="62.1" y="102.4">1</text>
<text x="67.5" y="102.4">2</text>
<text x="87.2" y="105.5">3</text>
<text x="87.2" y="102.4">2</text>
<text x="139.6" y="102.1">2</text>
<text x="139.6" y="107.6">1</text>
<text x="147.9" y="103.4">2</text>
<text x="147.9" y="106.3">1</text>
<text x="215.6" y="107.1">16</text>
<text x="215.6" y="102.9">27</text>
<text x="215.6" y="105">28</text>
<text x="240.4" y="104">21</text>
<text x="240.4" y="107.1">10</text>
<text x="62.1" y="111.8">1</text>
<text x="67.5" y="111.8">2</text>
<text x="87.2" y="111.8">5</text>
<text x="87.2" y="108.7">4</text>
<text x="178.2" y="109.7">1</text>
<text x="240.4" y="110.2">11</text>
<text x="240.4" y="113.4">9</text>
<text x="249.7" y="110.8">2</text>
<text x="255" y="110.8">1</text>
<text x="264.8" y="110.8">2</text>
<text x="269.1" y="110.8">1</text>
<text x="17.2" y="117">3</text>
<text x="17.2" y="119.1">2</text>
<text x="72.2" y="117.5">2</text>
<text x="81.6" y="117.5">2</text>
<text x="220.6" y="115.5">24</text>
<text x="223.7" y="115.5">4</text>
<text x="226.8" y="115.5">17</text>
<text x="230" y="115.5">20</text>
<text x="233.1" y="115.5">26</text>
<text x="17.2" y="121.2">1</text>
<text x="72.2" y="120.4">1</text>
<text x="81.6" y="120.4">1</text>
<text x="62.7" y="131.6">1</text>
<text x="67" y="131.6">2</text>
<text x="133.3" y="126.4">15</text>
<text x="133.3" y="128.5">14</text>
<text x="133.3" y="130.6">13</text>
<text x="133.3" y="132.7">12</text>
<text x="133.3" y="134.8">11</text>
<text x="133.3" y="136.9">10</text>
<text x="158.8" y="137.4">3</text>
<text x="158.8" y="135.3">1</text>
<text x="164.1" y="135.3">2</text>
<text x="164.1" y="137.4">4</text>
<text x="62.7" y="142.6">1</text>
<text x="67" y="142.6">2</text>
<text x="133.3" y="139">9</text>
<text x="133.3" y="141">8</text>
<text x="133.3" y="143.1">7</text>
<text x="158.8" y="143.7">9</text>
<text x="158.8" y="141.6">7</text>
<text x="158.8" y="139.5">5</text>
<text x="164.1" y="139.5">6</text>
<text x="164.1" y="141.6">8</text>
<text x="164.1" y="143.7">10</text>
<text x="133.3" y="145.2">6</text>
<text x="133.3" y="147.3">5</text>
<text x="133.3" y="149.4">4</text>
<text x="158.1" y="149.9">15</text>
<text x="158.1" y="147.8">13</text>
<text x="158.1" y="145.7">11</text>
<text x="164.1" y="145.7">12</text>
<text x="164.1" y="147.8">14</text>
<text x="164.1" y="149.9">16</text>
<text x="133.3" y="151.5">3</text>
<text x="133.3" y="153.6">2</text>
<text x="133.3" y="155.7">1</text>
<text x="62.7" y="156.2">1</text>
<text x="67" y="156.2">2</text>
</g>
</svg>
